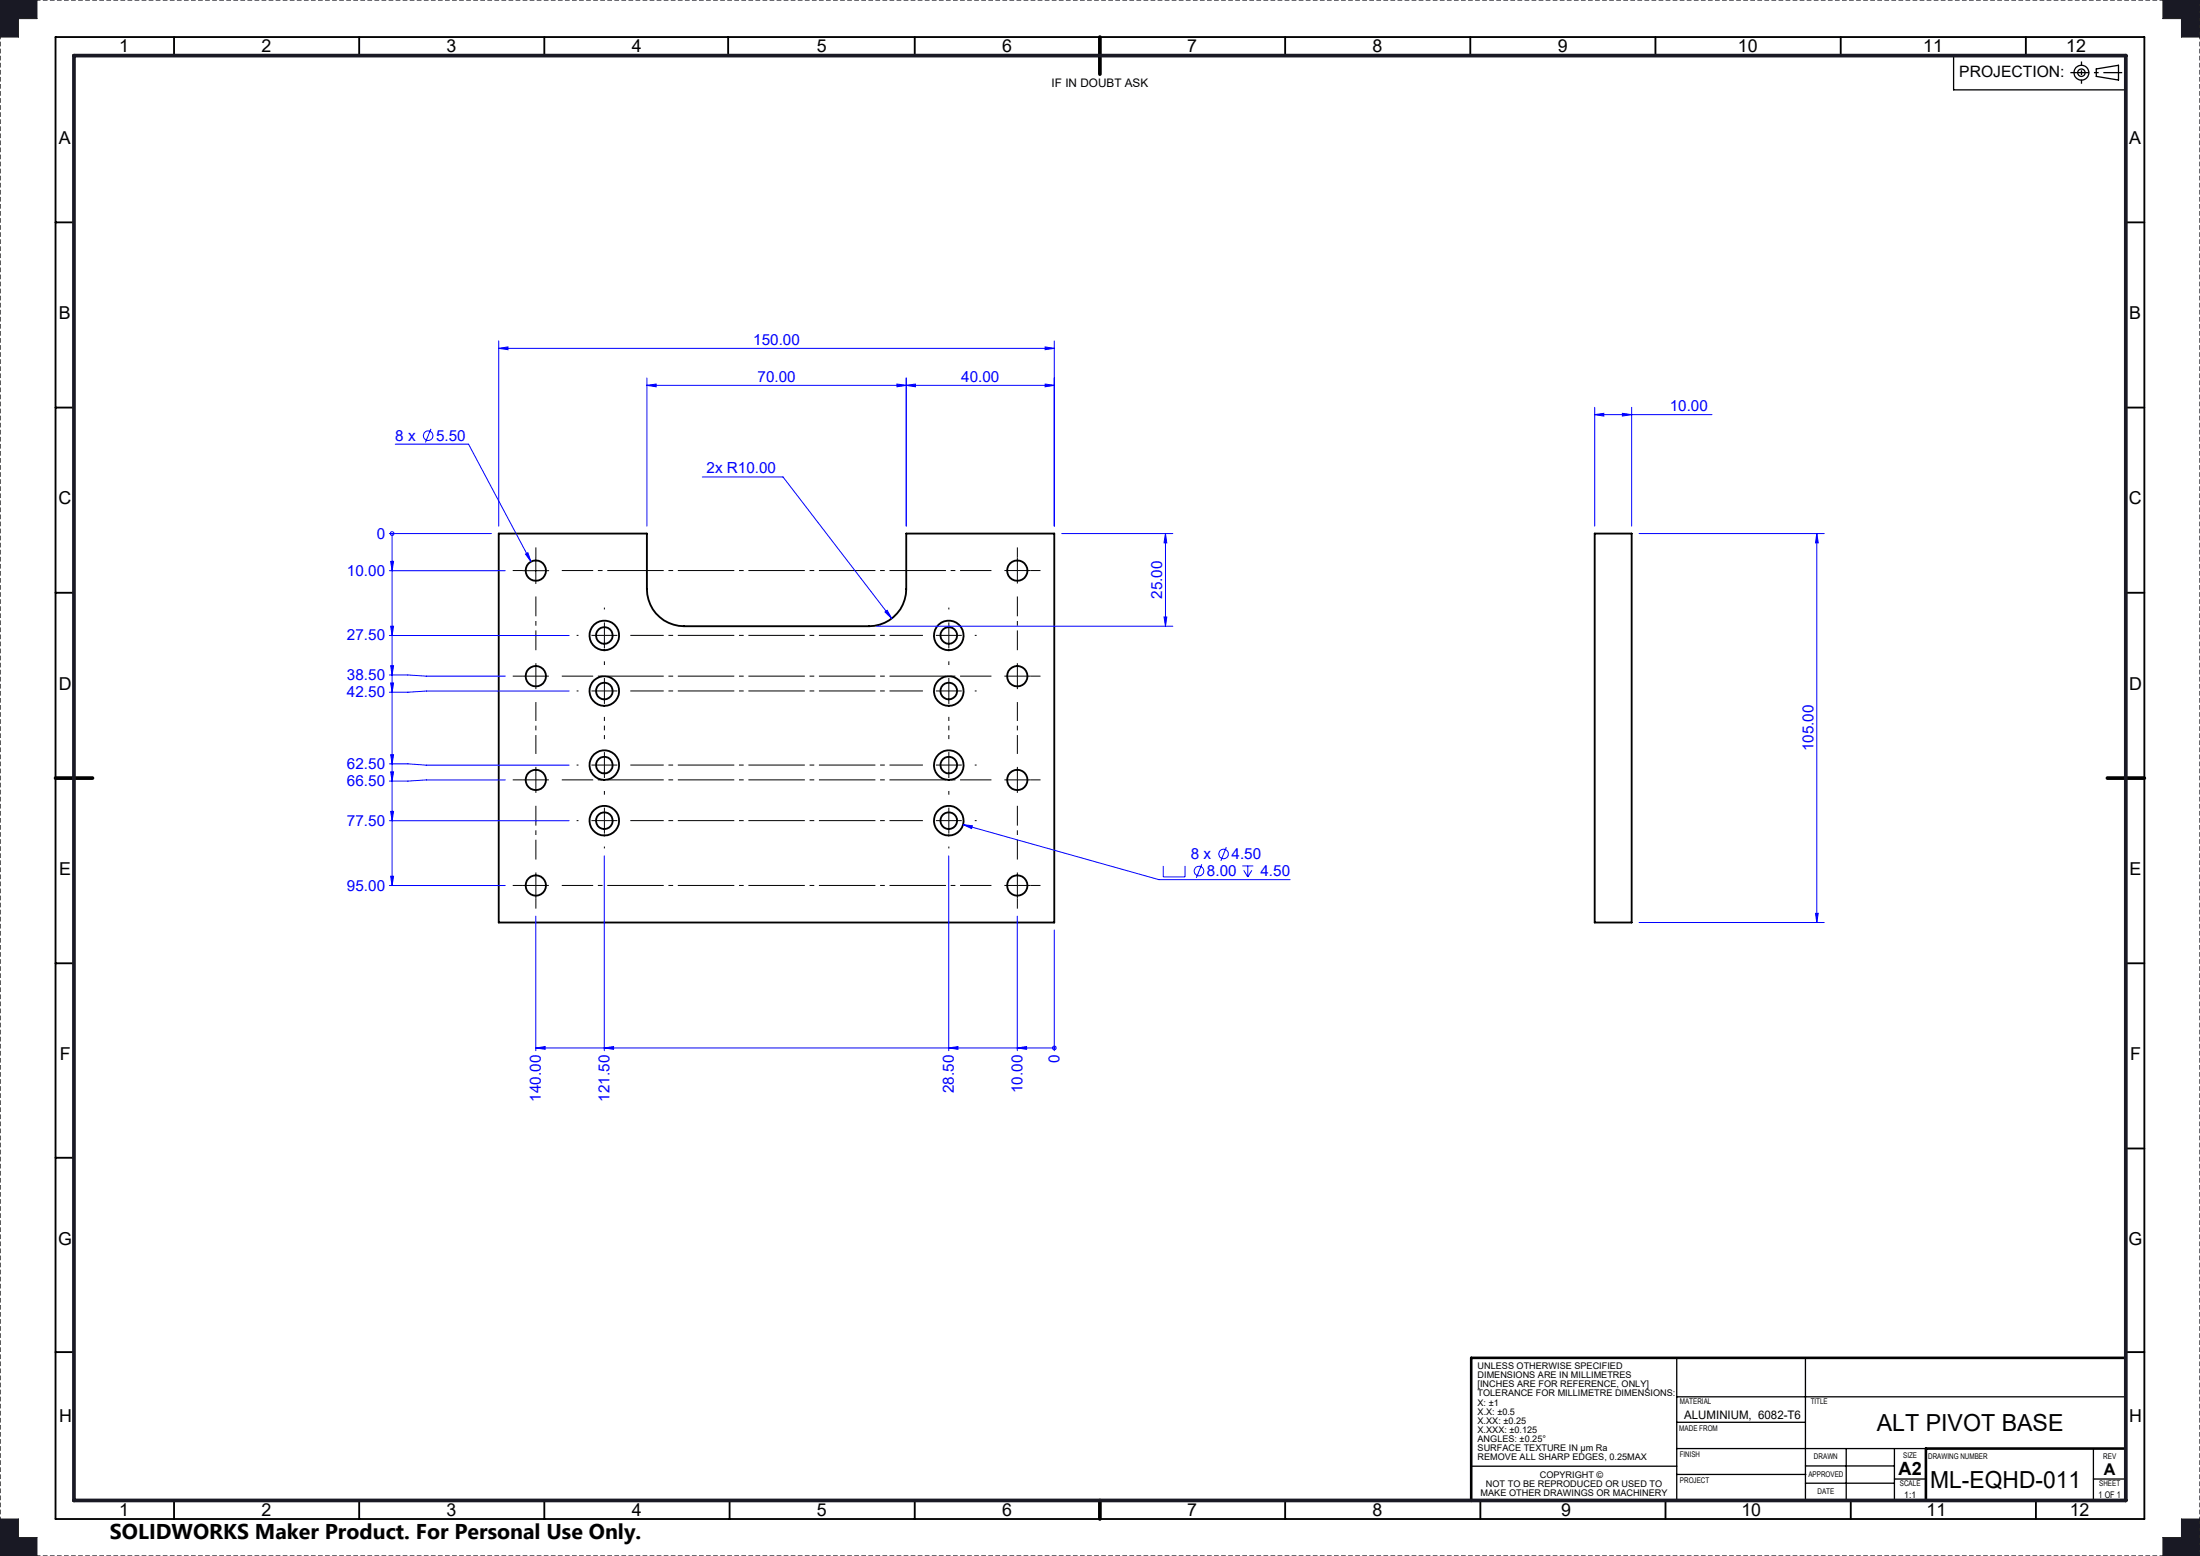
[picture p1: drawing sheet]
<svg xmlns="http://www.w3.org/2000/svg" width="594mm" height="420mm" viewBox="0 0 594 420" stroke-linecap="round" stroke-linejoin="round" font-family="sans-serif">
<g fill="none" stroke="#000" stroke-width=".5">
<path d="M15 10h564v400h-564zM47 10v5M97 10v5M147 10v5M196.6 10v5M247 10v5M347 10v5M397 10v5M447 10v5M497 10v5M547 10v5M15 60h5"/>
<path d="M574 60h5M15 110h5M574 110h5M134.7 144h40v15a10 10 0 0 0 10 10h50a10.1 10.1 0 0 0 10-10v-15h40v105h-150zM430.6 144h9.9v105h-9.9zM15 160h5M574 160h5M15 260h5M574 260h5M15 312.5h5M574 310h5M15 365h5"/>
<path d="M574 365h5M47 405v5M97 405v5M147 405v5M197 405v5M247 405v5M347 405v5M399.7 405v5M449.7 405v5M499.7 405v5M549.7 405v5"/>
<circle cx="144.7" cy="154" r="2.74"/>
<circle cx="274.7" cy="154" r="2.74"/>
<circle cx="163.2" cy="171.5" r="4"/>
<circle cx="163.2" cy="171.5" r="2.25"/>
<circle cx="256.2" cy="171.5" r="2.25"/>
<circle cx="256.2" cy="171.5" r="4"/>
<circle cx="144.7" cy="182.5" r="2.75"/>
<circle cx="163.2" cy="186.5" r="4"/>
<circle cx="163.2" cy="186.5" r="2.26"/>
<circle cx="256.2" cy="186.5" r="2.26"/>
<circle cx="256.2" cy="186.5" r="4"/>
<circle cx="274.7" cy="182.5" r="2.75"/>
<circle cx="144.7" cy="210.5" r="2.75"/>
<circle cx="163.2" cy="206.5" r="4"/>
<circle cx="163.2" cy="206.5" r="2.25"/>
<circle cx="256.2" cy="206.5" r="2.25"/>
<circle cx="256.2" cy="206.5" r="4"/>
<circle cx="274.7" cy="210.5" r="2.75"/>
<circle cx="144.7" cy="239" r="2.75"/>
<circle cx="163.2" cy="221.5" r="4"/>
<circle cx="163.2" cy="221.5" r="2.26"/>
<circle cx="256.2" cy="221.5" r="2.26"/>
<circle cx="256.2" cy="221.5" r="4"/>
<circle cx="274.7" cy="239" r="2.75"/>
</g>
<g fill="none" stroke="#000" stroke-width=".35">
<path d="M527.5 15v9.3h46.5M566 18.6l6-1v4l-6-1zM452.7 377h121.3M452.7 366.5v38.8M487.5 366.5v38.5M397.2 395.8h55.5M452.7 383.9h34.8M452.7 398h34.9M452.7 391h67.3M487.5 395.7h24M498.5 391v14M511.5 391v14"/>
<path d="M511.5 399.2h8.5M565.2 391v14M565.2 399.2h8.8M487.5 400.3h24"/>
<circle cx="562" cy="19.6" r="2.01"/>
<circle cx="562" cy="19.6" r="1"/>
</g>
<path d="M559 19.6h14" fill="none" stroke="#000" stroke-width=".35" stroke-dasharray="15.2 1.3 1.3 1.3" stroke-dashoffset="10.1" stroke-linecap="butt"/>
<path d="M562 16.6v6" fill="none" stroke="#000" stroke-width=".35" stroke-dasharray="15.2 1.3 1.3 1.3" stroke-dashoffset="14.1" stroke-linecap="butt"/>
<path d="M0 0v420" fill="none" stroke="#000" stroke-width=".35" stroke-dasharray="1.3 .6" stroke-dashoffset=".2" stroke-linecap="butt"/>
<path d="M594 0h-594M0 420h594" fill="none" stroke="#191924" stroke-width=".35" stroke-dasharray="1.3 .6" stroke-dashoffset="-.1" stroke-linecap="butt"/>
<path d="M594 420v-420" fill="none" stroke="#191924" stroke-width=".35" stroke-dasharray="1.3 .6" stroke-dashoffset=".2" stroke-linecap="butt"/>
<path d="M574 366.5h-176.8v38.6M574 391h-54v14" fill="none" stroke="#000" stroke-width=".7"/>
<path d="M297 10v10M15 210h10M569 210h10M297 405v5" fill="none" stroke="#000" stroke-width="1"/>
<path d="M0 0h10v5h-5v5h-5zM584 0h10v10h-5v-5h-5zM0 410h5v5h5v5h-10zM589 410h5v10h-10v-5h5z" fill="none" stroke="#191924" stroke-width=".27"/>
<path d="M20 15h554v390h-554z" fill="none" stroke="#191924" stroke-width="1"/>
<path d="M0 410v10h10v-5h-5v-5zM584 0v5h5v5h5v-10zM0 0v10h5v-5h5v-5zM589 410v5h-5v5h10v-10z" fill-rule="evenodd" fill="#191924"/>
<g fill="none" stroke="#00f" stroke-width=".27">
<path d="M134.7 94l2.5-.4v.8zM134.7 92v50M134.7 94h150M282.2 93.6l2.5 .4-2.5 .4zM284.7 92v50M106.7 119.9h19.8l16.9 31.7M116.3 115.8l-1.4 3.6M174.7 104l2.5-.3v.7zM174.7 104h110M174.7 102v40M242.2 103.7l2.5 .3-2.5 .4zM244.7 104l2.5-.3v.7z"/>
<path d="M244.7 102v40M282.2 103.7l2.5 .3-2.5 .4zM430.6 111.9l2.4-.3v.7zM430.6 109.9v32.1M430.6 111.9h31.6M438 111.6l2.5 .3-2.5 .4zM440.5 109.9v32.1M189.6 128.7h21.8l29.4 38.3M105.1 144h27.6M105.1 154h31.3M105.5 151.5h.8l-.4 2.5zM105.9 144h.1"/>
<path d="M105.9 144v95M141.9 149.6l.6-.4 .9 2.4zM286.7 144h30M314.7 144l.3 2.5h-.7zM314.7 144v25M442.6 144h49.9M490.5 144l.4 2.5h-.7zM490.5 144v105M105.1 171.5h48.6M105.5 179.7h.8l-.4 2.5zM105.5 169h.8l-.4 2.5zM236.7 169h80"/>
<path d="M238.9 165.2l.6-.5 1.3 2.3zM314.3 166.5h.7l-.3 2.5zM105.1 182.2h5l5 .3h21.3M105.5 184.3h.8l-.4 2.5zM153.7 186.5h-38.6l-5 .3h-5M105.1 206.2h5l5 .3h38.6M105.5 208.3h.8l-.4 2.5zM105.5 219h.8l-.4 2.5zM105.5 203.7h.8l-.4 2.5zM136.4 210.5h-21.3l-5 .3h-5M105.1 239h31.3M105.1 221.5h48.6"/>
<path d="M105.5 236.5h.8l-.4 2.5zM163.2 231v52.6M256.2 231v52.6M260 222.6l2.5 .3-.2 .7zM260 222.6l52.9 14.8h35.4M314.1 233.7v3h5.9v-3M324.5 233.3l-1.5 3.7M331.1 228.7l-1.5 3.7M335.4 233.7h3M335.8 234.9l1.1 1.8M336.9 233.7v3M338 234.9l-1.1 1.8"/>
<path d="M144.7 247.3v36.3M274.7 247.3v36.3M284.7 251v32.6M442.6 249h49.9M490.2 246.5h.7l-.4 2.5zM144.7 282.9l2.5-.4v.7zM144.7 282.9h140M163.2 282.9l2.5-.4v.7zM256.2 282.9l2.5-.4v.7zM274.7 282.9l2.5-.4v.7zM284.7 282.9h.1"/>
<circle cx="115.6" cy="117.6" r="1.3"/>
<circle cx="105.9" cy="144" r=".5"/>
<circle cx="323.7" cy="235.1" r="1.29"/>
<circle cx="330.4" cy="230.5" r="1.29"/>
<circle cx="284.7" cy="282.9" r=".5"/>
</g>
<g fill="none" stroke="#000" stroke-width=".27" stroke-dasharray="15.2 1.3 1.3 1.3" stroke-linecap="butt">
<path d="M141.2 154h-2.8M144.7 150.5v-2.7M274.7 154v-3.5M274.7 154h-3.5M274.7 154v3.5M274.7 154h3.5M274.7 150.5v-2.7M278.2 154h2.7M156.2 171.5h-.5M163.2 171.5v-3.5M163.2 171.5h-3.5M163.2 171.5v3.5"/>
<path d="M163.2 171.5h3.5M163.2 164.5v-.5M163.2 179.5v-1M256.2 171.5v-3.5M256.2 171.5h-3.5M256.2 171.5v3.5M256.2 171.5h3.5M256.2 164.5v-.5M256.2 179.5v-1M263.2 171.5h.5M141.2 182.5h-2.8M144.7 182.5v-3.5"/>
<path d="M144.7 182.5h-3.5M144.7 182.5v3.5M144.7 182.5h3.5M156.2 186.5h-.5M163.2 186.5v-3.5M163.2 186.5h-3.5M163.2 186.5v3.5M163.2 186.5h3.5M256.2 186.5v-3.5M256.2 186.5h-3.5M256.2 186.5v3.5M256.2 186.5h3.5"/>
<path d="M263.2 186.5h.5M274.7 182.5v-3.5M274.7 182.5h-3.5M274.7 182.5v3.5M274.7 182.5h3.5M278.2 182.5h2.7M141.2 210.5h-2.8M144.7 210.5v-3.5M144.7 210.5h-3.5M144.7 210.5v3.5M144.7 210.5h3.5M156.2 206.5h-.5"/>
<path d="M163.2 206.5v-3.5M163.2 206.5h-3.5M163.2 206.5v3.5M163.2 206.5h3.5M163.2 214.5v-1M256.2 206.5v-3.5M256.2 206.5h-3.5M256.2 206.5v3.5M256.2 206.5h3.5M256.2 214.5v-1M263.2 206.5h.5M274.7 210.5v-3.5"/>
<path d="M274.7 210.5h-3.5M274.7 210.5v3.5M274.7 210.5h3.5M278.2 210.5h2.7M141.2 239h-2.8M144.7 239v-3.5M144.7 239h-3.5M144.7 239v3.5M144.7 239h3.5M156.2 221.5h-.5M163.2 221.5v-3.5M163.2 221.5h-3.5"/>
<path d="M163.2 221.5v3.5M163.2 221.5h3.5M163.2 228.5v.5M256.2 221.5v-3.5M256.2 221.5h-3.5M256.2 221.5v3.5M256.2 221.5h3.5M256.2 228.5v.5M263.2 221.5h.5M274.7 239v-3.5M274.7 239h-3.5M274.7 239v3.5"/>
<path d="M274.7 239h3.5M278.2 239h2.7M144.7 242.5v2.8M274.7 242.5v2.8"/>
</g>
<path d="M144.7 175.5v-14.5M274.7 175.5v-14.5M144.7 232v-14.5M274.7 232v-14.5" fill="none" stroke="#000" stroke-width=".27" stroke-dasharray="15.2 1.3 1.3 1.3" stroke-dashoffset="9.9" stroke-linecap="butt"/>
<path d="M144.7 203.5v-14M274.7 203.5v-14" fill="none" stroke="#000" stroke-width=".27" stroke-dasharray="15.2 1.3 1.3 1.3" stroke-dashoffset="10.1" stroke-linecap="butt"/>
<path d="M151.7 154h116M151.7 182.5h116M151.7 210.5h116M151.7 239h116" fill="none" stroke="#000" stroke-width=".27" stroke-dasharray="15.2 1.3 1.3 1.3" stroke-dashoffset="6.8" stroke-linecap="butt"/>
<path d="M163.2 199.5v-6M256.2 199.5v-6" fill="none" stroke="#000" stroke-width=".27" stroke-dasharray="15.2 1.3 1.3 1.3" stroke-dashoffset="14.1" stroke-linecap="butt"/>
<path d="M170.2 171.5h79M170.2 186.5h79M170.2 206.5h79M170.2 221.5h79" fill="none" stroke="#000" stroke-width=".27" stroke-dasharray="15.2 1.3 1.3 1.3" stroke-dashoffset="6.2" stroke-linecap="butt"/>
<path d="M141.2 154h7M144.7 150.5v7" fill="none" stroke="#000" stroke-width=".27"/>
<g fill="#00f">
<path d="M438 111.6l2.5 .3-2.5 .4zM430.6 111.9l2.4-.3v.7z"/>
<path d="M282.2 103.7l2.5 .3-2.5 .4zM244.7 104l2.5-.3v.7zM282.2 93.6l2.5 .4-2.5 .4zM134.7 94l2.5-.4v.8z"/>
<path d="M238.9 165.2l1.9 1.8-1.3-2.3zM141.9 149.6l1.5 2-.9-2.4zM260 222.6l2.3 1 .2-.7z"/>
<path d="M490.5 144l.4 2.5h-.7zM490.2 246.5h.7l-.4 2.5z"/>
<path d="M314.7 144l.3 2.5h-.7zM314.3 166.5h.7l-.3 2.5z"/>
<path d="M174.7 104l2.5-.3v.7zM242.2 103.7l2.5 .3-2.5 .4z"/>
<path d="M105.5 151.5h.8l-.4 2.5zM105.5 179.7h.8l-.4 2.5zM105.5 208.3h.8l-.4 2.5zM105.5 236.5h.8l-.4 2.5zM105.5 219h.8l-.4 2.5zM105.5 203.7h.8l-.4 2.5zM105.5 184.3h.8l-.4 2.5zM105.5 169h.8l-.4 2.5z"/>
<path d="M274.7 282.9l2.5-.4v.7zM256.2 282.9l2.5-.4v.7zM163.2 282.9l2.5-.4v.7zM144.7 282.9l2.5-.4v.7z"/>
</g>
<g font-size="6.3">
<text x="506.8" y="386.1">ALT PIVOT BASE</text>
<text x="521.2" y="401.5">ML-EQHD-011</text>
</g>
<text font-size="5.8" x="29.7" y="415.3">SOLIDWORKS Maker Product. For Personal Use Only.</text>
<text font-size="4.9" x="512.6" y="398">A2</text>
<g font-size="4.8">
<text x="32.1" y="14.1">1</text>
<text x="70.6" y="14.1">2</text>
<text x="120.6" y="14.1">3</text>
<text x="170.6" y="14.1">4</text>
<text x="220.6" y="14.1">5</text>
<text x="270.6" y="14.1">6</text>
<text x="320.6" y="14.1">7</text>
<text x="370.6" y="14.1">8</text>
<text x="420.6" y="14.1">9</text>
<text x="469.2" y="14.1">10</text>
<text x="519.2" y="14.1">11</text>
<text x="557.9" y="14.1">12</text>
<text x="15.9" y="38.9">A</text>
<text x="574.9" y="38.9">A</text>
<text x="15.9" y="86.2">B</text>
<text x="574.9" y="86.2">B</text>
<text x="15.8" y="136.2">C</text>
<text x="574.8" y="136.2">C</text>
<text x="15.9" y="186.2">D</text>
<text x="574.9" y="186.2">D</text>
<text x="16" y="236.2">E</text>
<text x="575" y="236.2">E</text>
<text x="16.1" y="286.2">F</text>
<text x="575.1" y="286.2">F</text>
<text x="15.7" y="336.2">G</text>
<text x="574.7" y="336.2">G</text>
<text x="15.9" y="383.8">H</text>
<text x="574.9" y="383.7">H</text>
<text x="32.1" y="409.1">1</text>
<text x="70.6" y="409.1">2</text>
<text x="120.6" y="409.1">3</text>
<text x="170.6" y="409.1">4</text>
<text x="220.6" y="409.1">5</text>
<text x="270.6" y="409.1">6</text>
<text x="320.6" y="409.1">7</text>
<text x="370.6" y="409.1">8</text>
<text x="421.5" y="409.1">9</text>
<text x="470.2" y="409.1">10</text>
<text x="520.2" y="409.1">11</text>
<text x="558.8" y="409.1">12</text>
</g>
<text font-size="4.4" x="568.1" y="398.2">A</text>
<text font-size="4.2" x="529" y="20.8">PROJECTION:</text>
<g font-size="4.1" fill="#00f">
<text x="203.4" y="93.1">150.00</text>
<text x="204.5" y="103.1">70.00</text>
<text x="259.5" y="103.1">40.00</text>
<text x="450.8" y="111">10.00</text>
<text x="106.7" y="119">8 x</text>
<text x="117.8" y="119">5.50</text>
<text x="190.8" y="127.8">2x R10.00</text>
<text x="101.7" y="145.4">0</text>
<text x="93.7" y="155.4">10.00</text>
<text x="313.8" y="161.7" transform="rotate(-90 313.8 161.7)">25.00</text>
<text x="93.7" y="172.9">27.50</text>
<text x="93.7" y="183.6">38.50</text>
<text x="93.7" y="188.2">42.50</text>
<text x="489.6" y="202.8" transform="rotate(-90 489.6 202.8)">105.00</text>
<text x="93.7" y="207.6">62.50</text>
<text x="93.7" y="212.2">66.50</text>
<text x="93.7" y="222.9">77.50</text>
<text x="321.5" y="231.9">8 x</text>
<text x="332.5" y="231.9">4.50</text>
<text x="325.9" y="236.5">8.00</text>
<text x="340.3" y="236.5">4.50</text>
<text x="93.7" y="240.4">95.00</text>
<text x="286.1" y="287" transform="rotate(-90 286.1 287)">0</text>
<text x="146.1" y="297.3" transform="rotate(-90 146.1 297.3)">140.00</text>
<text x="164.6" y="297.3" transform="rotate(-90 164.6 297.3)">121.50</text>
<text x="257.6" y="295.1" transform="rotate(-90 257.6 295.1)">28.50</text>
<text x="276.1" y="295.1" transform="rotate(-90 276.1 295.1)">10.00</text>
</g>
<g font-size="3.2">
<text x="283.9" y="23.5">IF IN DOUBT ASK</text>
<text x="454.8" y="383.1">ALUMINIUM, 6082-T6</text>
</g>
<g font-size="2.5">
<text x="398.9" y="369.5">UNLESS OTHERWISE SPECIFIED</text>
<text x="398.9" y="372">DIMENSIONS ARE IN MILLIMETRES</text>
<text x="398.9" y="374.5">[INCHES ARE FOR REFERENCE, ONLY]</text>
<text x="398.9" y="376.9">TOLERANCE FOR MILLIMETRE DIMENSIONS:</text>
<text x="398.9" y="379.4">X: ±1</text>
<text x="398.9" y="381.9">X.X: ±0.5</text>
<text x="398.9" y="384.3">X.XX: ±0.25</text>
<text x="398.9" y="386.8">X.XXX: ±0.125</text>
<text x="398.9" y="389.3">ANGLES: ±0.25°</text>
<text x="398.9" y="391.7">SURFACE TEXTURE IN μm Ra</text>
<text x="398.9" y="394.2">REMOVE ALL SHARP EDGES, 0.25MAX</text>
<text x="401.2" y="401.3">NOT TO BE REPRODUCED OR USED TO</text>
<text x="415.7" y="398.8">COPYRIGHT ©</text>
<text x="399.8" y="403.8">MAKE OTHER DRAWINGS OR MACHINERY</text>
<text x="514.2" y="404.2">1:1</text>
<text x="566.6" y="404.2">1 OF 1</text>
</g>
<g font-size="2.1">
<text x="453.6" y="378.9">MATERIAL</text>
<text x="488.9" y="378.9">TITLE</text>
<text x="453.4" y="386.2">MADE FROM</text>
<text x="453.5" y="393.3">FINISH</text>
<text x="489.8" y="393.9">DRAWN</text>
<text x="513.9" y="393.6">SIZE</text>
<text x="520.6" y="393.8">DRAWING NUMBER</text>
<text x="567.9" y="393.8">REV</text>
<text x="453.6" y="400.4">PROJECT</text>
<text x="488.3" y="398.6">APPROVED</text>
<text x="513" y="401.2">SCALE</text>
<text x="566.8" y="401.2">SHEET</text>
<text x="490.7" y="403.2">DATE</text>
</g>
</svg>
